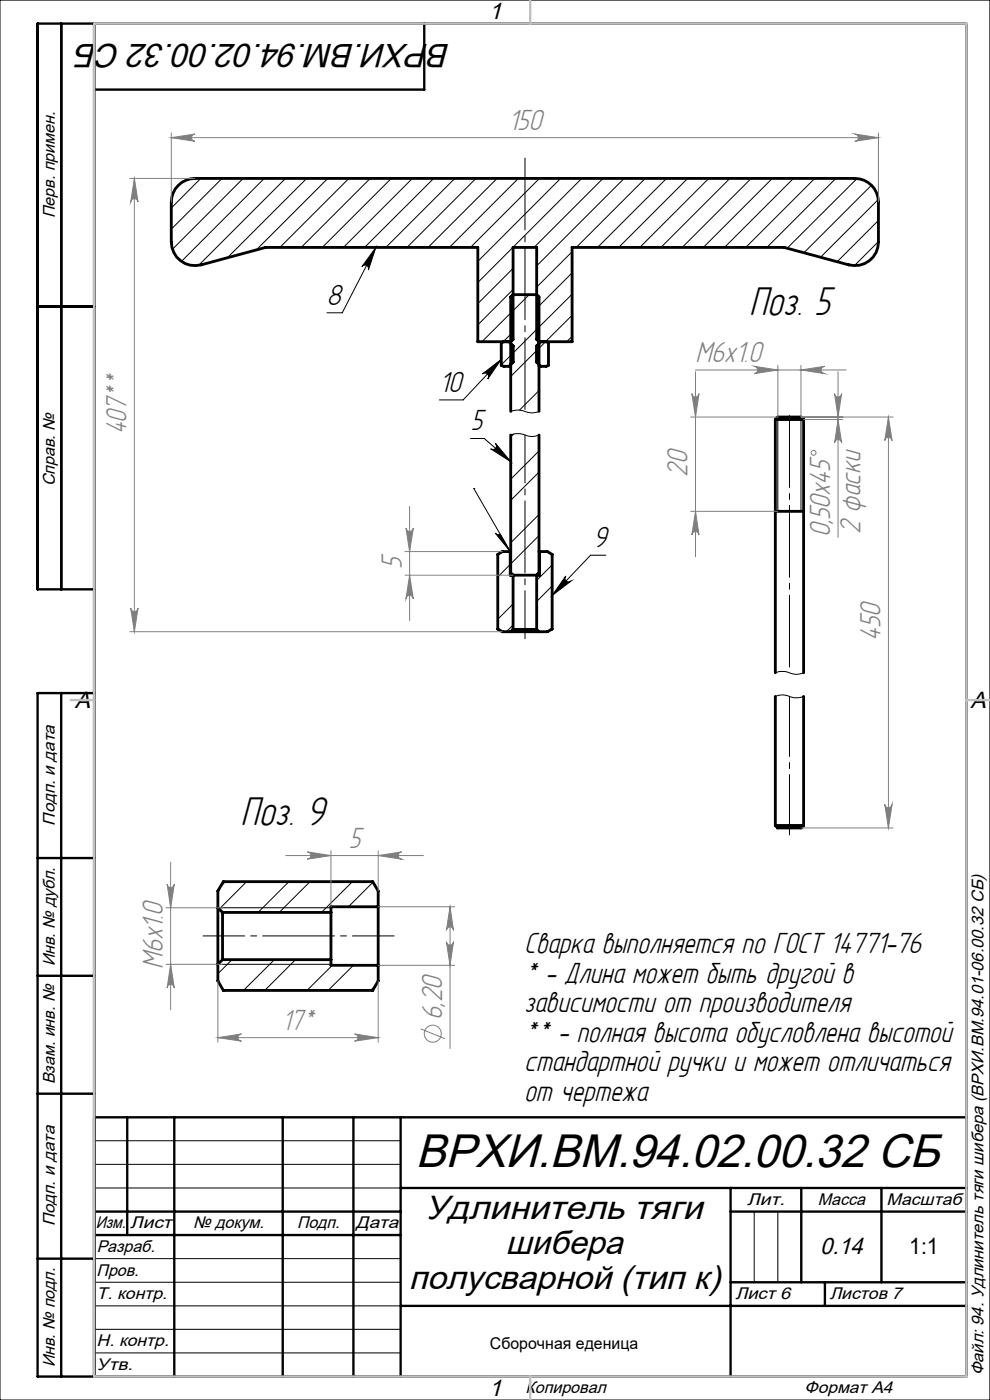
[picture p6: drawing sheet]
<svg xmlns="http://www.w3.org/2000/svg" width="210mm" height="297mm" viewBox="0 0 210 297" stroke-linecap="round" stroke-linejoin="round" font-family="sans-serif">
<g fill="none" stroke="#000" stroke-width=".21">
<path d="M0 0h210v297h-210zM42.6 37.8l-6.3 6.3M47.1 37.8l-10.8 10.8M51.6 37.8l-15 15.1M56.1 37.8l-17.6 17.7M60.6 37.8l-18.5 18.5M65.1 37.8l-16.9 16.9M69.5 37.8l-15.1 15.2M74 37.8l-14.6 14.7M78.5 37.8l-14.6 14.7M83 37.8l-14.6 14.7M87.5 37.8l-14.7 14.7"/>
<path d="M92 37.8l-14.7 14.7M96.5 37.8l-14.7 14.7M101 37.8l-14.7 14.7M105.4 37.8l-14.6 14.7M110 37.8l-14.7 14.7M114.4 37.8l-14.6 14.7M118.9 37.8l-17.5 17.7M123.4 37.8l-22 22.1M127.9 37.8l-14.6 14.7M132.4 37.8l-18.6 18.6M136.9 37.8l-14.7 14.7M141.4 37.8l-14.6 14.7"/>
<path d="M145.9 37.8l-14.7 14.7M150.4 37.8l-14.7 14.7M154.8 37.8l-14.6 14.7M159.3 37.8l-14.6 14.7M163.8 37.8l-14.6 14.7M168.3 37.8l-14.6 14.7M172.8 37.8l-14.6 14.7M177.3 37.8l-14.6 14.7M181.8 37.9l-14.8 14.8M184.9 39.3l-14.4 14.3M79.7 52.5l-7.1 13.9h-3.2M79.7 52.5l-1.6 4.8a.78 .78 0 0 0-.3-1 .78 .78 0 0 0-1 .3z"/>
<path d="M108.8 56.9l-7.4 7.5M121.4 53.4l-7.6 7.5M121.4 57.9l-7.6 7.5M186.3 42.3l-12.2 12.3M186.3 46.8l-8.7 8.7M186.3 51.3l-5 5M102.3 79.3l4-3.1-2.8 4.2a.77 .77 0 0 0-.1-1.1 .77 .77 0 0 0-1.1 0zM106.3 76.2l-8.1 8.6h-5M108.8 61.4l-7.4 7.5M108.8 70.4l-2 2.1M112.3 62.5l-10.1 10M114.3 69.4l-8 8"/>
<path d="M114.3 73.9l-6 6M121.4 62.4l-7.6 7.5M121.4 66.9l-7.6 7.5M121.4 71.4l-1.2 1.1M99.8 93h2.9l5.6 4.9M105.1 94l3.2 3.9-4.2-2.7a.78 .78 0 0 0 1-.1 .78 .78 0 0 0 0-1.1zM108.3 92.3l.8-.3a7.2 7.2 0 0 1 3.3 .6l1.1-.1 .8-.2M108.3 87.3l.6-.2a6.6 6.6 0 0 1 3.5 .5l1.1-.1 .8-.2M108.9 92.1l-.6 .6M114.3 82.9l-4.1 4.1M114.3 95.7l-6 6M165 88.5v20"/>
<path d="M169.9 88.5v20M100.5 103.6l7.7 13.4M100.5 103.6h.1M105.1 113.1l.3 .3 .7-.1 2.1 3.7zM106.3 117.2l-.7 .7M108.2 119.7l-2.6 2.7M114.3 109.1l-6 6M114.3 100.2l-6 5.9M114.3 113.6l-6 6M117.1 119.8l-3.3 3.3M128.5 117.8h-3.2l-8.2 8.5M108.8 128.1l-3.2 3.3"/>
<path d="M108.8 132.6l-1.4 1.4M117.1 124.3l-3.3 3.3M117.1 133.3l-.3 .3M120 122.2a.77 .77 0 0 0 .1 1.1 .77 .77 0 0 0 1 0l-4 3zM164.5 147.7a4.6 4.6 0 0 1 3.7 .3 4 4 0 0 0 2.3-.3M164.5 142.7a4.6 4.6 0 0 1 3.7 .3 4 4 0 0 0 2.3-.3M47.8 187l-1.1 1.1M52.3 187l-5.8 5.9M61.3 187l-6.5 6.6M65.8 187l-6.6 6.6M70.2 192.6h-24v12h24M74.8 187l-6.6 6.6"/>
<path d="M79.1 187.1l-5.2 5.3M49.2 203.6l-3 3M58.2 203.6l-6.6 6.5M62.7 203.6l-6.5 6.5M70.5 204.8l-5.4 5.3M75 204.8l-5.4 5.3M79.7 209.1l-1.1 1M20 242h65M20 247h65M20 252h65M160 257v15M165 257v15"/>
<path d="M20 267h65M20 272h65M20 277h65M20 282h65M20 287h65"/>
</g>
<g fill="none" stroke="#000" stroke-width=".6">
<path d="M37.8 39.3a5 5 0 0 1 3.5-1.5h140a5 5 0 0 1 5 5.1v8.5a5 5 0 0 1-6.2 4.8l-13.8-3.7h-44.9v20h-7.1l-.5-.5v-19.5h-5v19.5l-.5 .5h-6.9v-20h-45.1l-13.6 3.7a5 5 0 0 1-6.4-4.8v-8.5a5 5 0 0 1 1.5-3.6zM106.9 72.5l-.6 .2v4.8l.6 .2h1.1M108 77.7h.3M108 72.5l.9 .9v3.4l-.9 .9M114.3 77.7h.4M114.7 72.5l-.9 .9v3.4l.9 .9M115.9 72.5l.4 .2v4.8l-.4 .2h-1.2M108.3 92.3v29.2l.5 .5v11.5M108.3 87.3v-24.3l.5-.5h5l.5 .5v24.3M114.3 92.3v29.2l-.5 .5v11.5M164.5 89h6M164.5 89l.5-.5h4.9l.6 .5"/>
<path d="M164.5 89v53.7M170.5 89v53.7M108.2 117v5h6.2v-5M108.3 117h-1.7l-1 .6v15.9l1 .5h1.7M114.3 117h1.8l1 .6v15.9l-1 .5h-1.8M170.3 108.5h.2M108.3 134h6M108.8 133.5h5M108.8 133.5l-.5 .5M113.8 133.5l.5 .5M164.5 147.7v27.4M170.5 147.7v27.4"/>
<path d="M164.5 175.1h6M164.5 175.1l.5 .5h4.9l.6-.5M46.2 192.6v12M46.2 192.6l1 1M47.2 193.6v10M47.2 193.6h23M70.2 193.6v10M80.2 192.4v12.4M80.2 192.4v-3.4l-1.1-2h-31.7l-1.2 2v3.6M80.2 192.4h-10v1.2M46.2 204.6v3.5l1.2 2h31.7l1.1-2v-3.3M47.2 203.6h23"/>
<path d="M47.2 203.6l-1 1M70.2 203.6v1.2h10"/>
</g>
<g fill="none" stroke="#808080" stroke-width=".21">
<path d="M27.5 37.8h13.8M28.5 37.8v96.2M28.5 37.8l.8 5.1a.78 .78 0 0 0-.8-.8 .78 .78 0 0 0-.8 .8zM36.3 29.2l5-.8a.78 .78 0 0 0-.7 .8 .78 .78 0 0 0 .7 .8zM36.3 28.2v14.7M36.3 29.2h150M181.3 28.4l5 .8-5 .8a.78 .78 0 0 0 .8-.8 .78 .78 0 0 0-.8-.8zM186.3 28.2v14.7M147.5 78.5h32M147.5 78.9v39.2M160 77.7l5 .8-5 .8a.78 .78 0 0 0 .7-.8 .78 .78 0 0 0-.7-.8zM165 77.5v11h-18.5"/>
<path d="M169.9 78.5l5-.8a.78 .78 0 0 0-.7 .8 .78 .78 0 0 0 .7 .8zM169.9 77.5v11M177.8 78.9v35.1M146.8 83.5a.76 .76 0 0 0 .7 .7 .76 .76 0 0 0 .8-.7l-.8 5zM170 88.5h19.4M170.5 89h8.3M177 83.5a.76 .76 0 0 0 .8 .7 .76 .76 0 0 0 .7-.7l-.7 5zM177.8 89l.7 5a.76 .76 0 0 0-.7-.7 .76 .76 0 0 0-.8 .7zM188.5 88.5v87.1M188.5 88.5l.7 5a.78 .78 0 0 0-.7-.7 .78 .78 0 0 0-.8 .7zM85.9 117h20.7M86.1 112a.78 .78 0 0 0 .8 .8 .78 .78 0 0 0 .8-.8l-.8 5z"/>
<path d="M86.9 107.4v24.3M146.5 108.5h18.5M147.5 108.5l.8 5a.76 .76 0 0 0-.8-.7 .76 .76 0 0 0-.7 .7zM27.5 134h79.1M27.7 129a.78 .78 0 0 0 .8 .8 .78 .78 0 0 0 .8-.8l-.8 5zM85.9 122h22.9M86.9 122l.8 5a.78 .78 0 0 0-.8-.7 .78 .78 0 0 0-.8 .7zM170 175.6h19.4M187.7 170.6a.78 .78 0 0 0 .8 .8 .78 .78 0 0 0 .7-.8l-.7 5zM35.2 192.6h12M35.5 187.6a.76 .76 0 0 0 .7 .7 .76 .76 0 0 0 .8-.7l-.8 5zM36.2 182.9v31.3"/>
<path d="M60.6 181.5h29.2M65.2 180.7l5 .8-5 .8a.78 .78 0 0 0 .7-.8 .78 .78 0 0 0-.7-.8zM70.2 180.5v11.9M80.2 180.5v8.5M80.2 192.4h16.2M80.2 181.5l5-.8a.78 .78 0 0 0-.7 .8 .78 .78 0 0 0 .7 .8zM94.7 199.8a.76 .76 0 0 0 .7 .7 .76 .76 0 0 0 .8-.7l-.7 5zM95.5 192.4l.7 5a.76 .76 0 0 0-.8-.8 .76 .76 0 0 0-.7 .8zM95.5 192.4v30M35.2 204.6h12M36.2 204.6l.8 5a.76 .76 0 0 0-.8-.8 .76 .76 0 0 0-.7 .8zM46.2 208.1v13"/>
<path d="M75.2 219.4l5 .7-5 .8a.76 .76 0 0 0 .7-.8 .76 .76 0 0 0-.7-.7zM80.2 204.8h16.2M80.2 208.1v13M89.2 218.3l5.2 2M46.2 220.1l5-.7a.76 .76 0 0 0-.7 .7 .76 .76 0 0 0 .7 .8zM46.2 220.1h34"/>
<circle cx="172.6" cy="96" r=".51"/>
<circle cx="91.8" cy="219.3" r="1.81"/>
</g>
<path d="M164.5 108.5h5.8" fill="none" stroke="#000" stroke-width=".6" stroke-linecap="butt"/>
<path d="M167.5 147.7v29.4" fill="none" stroke="#000" stroke-width=".21" stroke-dasharray="15.2 1.3 1.3 1.3" stroke-dashoffset="2.4"/>
<path d="M167.5 87v55.7" fill="none" stroke="#000" stroke-width=".21" stroke-dasharray="15.2 1.3 1.3 1.3" stroke-dashoffset="-1.2"/>
<path d="M111.4 92.3v43.2" fill="none" stroke="#000" stroke-width=".21" stroke-dasharray="15.2 1.3 1.3 1.3" stroke-dashoffset="5.1"/>
<path d="M111.4 33.1v54.2" fill="none" stroke="#000" stroke-width=".21" stroke-dasharray="15.2 1.3 1.3 1.3" stroke-dashoffset="-.4"/>
<path d="M43.1 198.6h40.5" fill="none" stroke="#000" stroke-width=".21" stroke-dasharray="15.2 1.3 1.3 1.3" stroke-dashoffset="6.4"/>
<g fill="none" stroke="#000" stroke-width=".5">
<path d="M13 5v120M20 5v287M90 5v14h-70M8 65h12M20 125h-12v-120h197v287h-197v-145h12M13 147v145M8 182h12M8 207h12M8 232h12M20 237h185M27 237v25M37 237v55"/>
<path d="M60 237v55M75 237v55M85 237v55M20 257h65M85 252h120M155 252v40M155 257h50M170 252v20M187 252v20M8 267h12M20 262h65M85 277h120"/>
<path d="M155 272h50M175 272v5"/>
</g>
<path d="M20 5h185v287h-185zM112.5 0v5M15 148.5h5M205 148.5h5M112.5 292v5" fill="none" stroke="#c0c0c0" stroke-width=".5"/>
<path d="M120 122.2a.77 .77 0 0 0 .1 1.1 .77 .77 0 0 0 1 0l-4 3zM79.7 52.5l-1.6 4.8a.78 .78 0 0 0-.3-1 .78 .78 0 0 0-1 .3zM105.1 94l3.2 3.9-4.2-2.7a.78 .78 0 0 0 1-.1 .78 .78 0 0 0 0-1.1zM102.3 79.3l4-3.1-2.8 4.2a.77 .77 0 0 0-.1-1.1 .77 .77 0 0 0-1.1 0zM105.1 113.1l.3 .3 .7-.1 2.1 3.7z" fill="#000"/>
<g fill="#808080">
<path d="M80.2 181.5l5-.8a.78 .78 0 0 0-.7 .8 .78 .78 0 0 0 .7 .8zM65.2 180.7l5 .8-5 .8a.78 .78 0 0 0 .7-.8 .78 .78 0 0 0-.7-.8z"/>
<path d="M36.3 29.2l5-.8a.78 .78 0 0 0-.7 .8 .78 .78 0 0 0 .7 .8zM181.3 28.4l5 .8-5 .8a.78 .78 0 0 0 .8-.8 .78 .78 0 0 0-.8-.8zM160 77.7l5 .8-5 .8a.78 .78 0 0 0 .7-.8 .78 .78 0 0 0-.7-.8zM169.9 78.5l5-.8a.78 .78 0 0 0-.7 .8 .78 .78 0 0 0 .7 .8zM46.2 220.1l5-.7a.76 .76 0 0 0-.7 .7 .76 .76 0 0 0 .7 .8zM75.2 219.4l5 .7-5 .8a.76 .76 0 0 0 .7-.8 .76 .76 0 0 0-.7-.7z"/>
<path d="M94.7 199.8a.76 .76 0 0 0 .7 .7 .76 .76 0 0 0 .8-.7l-.7 5zM95.5 192.4l.7 5a.76 .76 0 0 0-.8-.8 .76 .76 0 0 0-.7 .8z"/>
<path d="M86.9 122l.8 5a.78 .78 0 0 0-.8-.7 .78 .78 0 0 0-.8 .7zM86.1 112a.78 .78 0 0 0 .8 .8 .78 .78 0 0 0 .8-.8l-.8 5zM27.7 129a.78 .78 0 0 0 .8 .8 .78 .78 0 0 0 .8-.8l-.8 5zM28.5 37.8l.8 5.1a.78 .78 0 0 0-.8-.8 .78 .78 0 0 0-.8 .8zM187.7 170.6a.78 .78 0 0 0 .8 .8 .78 .78 0 0 0 .7-.8l-.7 5zM188.5 88.5l.7 5a.78 .78 0 0 0-.7-.7 .78 .78 0 0 0-.8 .7zM177.8 89l.7 5a.76 .76 0 0 0-.7-.7 .76 .76 0 0 0-.8 .7zM177 83.5a.76 .76 0 0 0 .8 .7 .76 .76 0 0 0 .7-.7l-.7 5zM36.2 204.6l.8 5a.76 .76 0 0 0-.8-.8 .76 .76 0 0 0-.7 .8zM35.5 187.6a.76 .76 0 0 0 .7 .7 .76 .76 0 0 0 .8-.7l-.8 5z"/>
<path d="M146.8 83.5a.76 .76 0 0 0 .7 .7 .76 .76 0 0 0 .8-.7l-.8 5zM147.5 108.5l.8 5a.76 .76 0 0 0-.8-.7 .76 .76 0 0 0-.7 .7z"/>
</g>
<text font-size="10" x="88.2" y="247.6">ВРХИ.ВМ.94.02.00.32 СБ</text>
<g font-size="9.5">
<text x="158.9" y="66.8">Поз. 5</text>
<text x="51" y="175">Поз. 9</text>
</g>
<g font-size="7.1">
<text x="95.6" y="9.3" transform="rotate(-180 95.6 9.3)">ВРХИ.ВМ.94.02.00.32 СБ</text>
<text x="90.2" y="258.6">Удлинитель тяги</text>
<text x="107.2" y="266.1">шибера</text>
<text x="86.7" y="273.6">полусварной (тип к)</text>
</g>
<g font-size="6.9" fill="#808080">
<text x="107.9" y="27.5">150</text>
<text x="147.5" y="76.8">M6x1.0</text>
<text x="26.9" y="92.2" transform="rotate(-90 26.9 92.2)">407**</text>
<text x="145.9" y="101.2" transform="rotate(-90 145.9 101.2)">20</text>
<text x="176.1" y="114" transform="rotate(-90 176.1 114)">0,50х45</text>
<text x="182.6" y="113.3" transform="rotate(-90 182.6 113.3)">2 фаски</text>
<text x="85.2" y="120.7" transform="rotate(-90 85.2 120.7)">5</text>
<text x="186.8" y="136" transform="rotate(-90 186.8 136)">450</text>
<text x="74" y="179.8">5</text>
<text x="34.6" y="205.5" transform="rotate(-90 34.6 205.5)">M6x1.0</text>
<text x="59.9" y="218.4">17*</text>
<text x="93.8" y="216.3" transform="rotate(-90 93.8 216.3)">6,20</text>
</g>
<g font-size="6.9">
<text x="69.4" y="64.6">8</text>
<text x="93.2" y="83.1">10</text>
<text x="99.8" y="91.3">5</text>
<text x="125.8" y="116.1">9</text>
<text x="111.2" y="202.3">Сварка выполняется по ГОСТ 14771-76</text>
<text x="111.2" y="208.5">* - Длина может быть другой в</text>
<text x="111.2" y="214.8">зависимости от производителя</text>
<text x="111.2" y="221">** - полная высота обусловлена высотой</text>
<text x="111.2" y="227.2">стандартной ручки и может отличаться</text>
<text x="111.2" y="233.5">от чертежа</text>
</g>
<g font-size="5">
<text x="103.7" y="4.1">1</text>
<text x="15.9" y="150.1">A</text>
<text x="205.9" y="150.1">A</text>
<text x="174" y="266">0.14</text>
<text x="103.7" y="296.1">1</text>
</g>
<text font-size="4.8" x="192.9" y="266">1:1</text>
<g font-size="3.6">
<text x="11.6" y="46.3" transform="rotate(-90 11.6 46.3)">Перв. примен.</text>
<text x="11.6" y="103.2" transform="rotate(-90 11.6 103.2)">Справ. №</text>
<text x="11.6" y="175.1" transform="rotate(-90 11.6 175.1)">Подп. и дата</text>
<text x="11.6" y="205" transform="rotate(-90 11.6 205)">Инв. № дубл.</text>
<text x="11.6" y="230" transform="rotate(-90 11.6 230)">Взам. инв. №</text>
<text x="158.5" y="255.6">Лит.</text>
<text x="173.5" y="255.6">Масса</text>
<text x="188.1" y="255.6">Масштаб</text>
<text x="11.6" y="260.1" transform="rotate(-90 11.6 260.1)">Подп. и дата</text>
<text x="20.3" y="260.6">Изм.</text>
<text x="27.6" y="260.6">Лист</text>
<text x="41" y="260.6">№ докум.</text>
<text x="63" y="260.6">Подп.</text>
<text x="75.5" y="260.6">Дата</text>
<text x="20.5" y="265.6">Разраб.</text>
<text x="20.5" y="275.6">Т. контр.</text>
<text x="20.5" y="270.6">Пров.</text>
<text x="156" y="275.6">Лист 6</text>
<text x="176" y="275.6">Листов 7</text>
<text x="20.5" y="285.6">Н. контр.</text>
<text x="11.6" y="290" transform="rotate(-90 11.6 290)">Инв. № подл.</text>
<text x="20.5" y="290.6">Утв.</text>
<text x="208.6" y="291.8" transform="rotate(-90 208.6 291.8)">Файл: 94. Удлинитель тяги шибера (ВРХИ.ВМ.94.01-06.00.32 СБ)</text>
<text x="111.5" y="295.6">Копировал</text>
<text x="170.7" y="295.6">Формат А4</text>
</g>
<text font-size="3.4" x="103.9" y="286.1">Сборочная еденица</text>
</svg>
